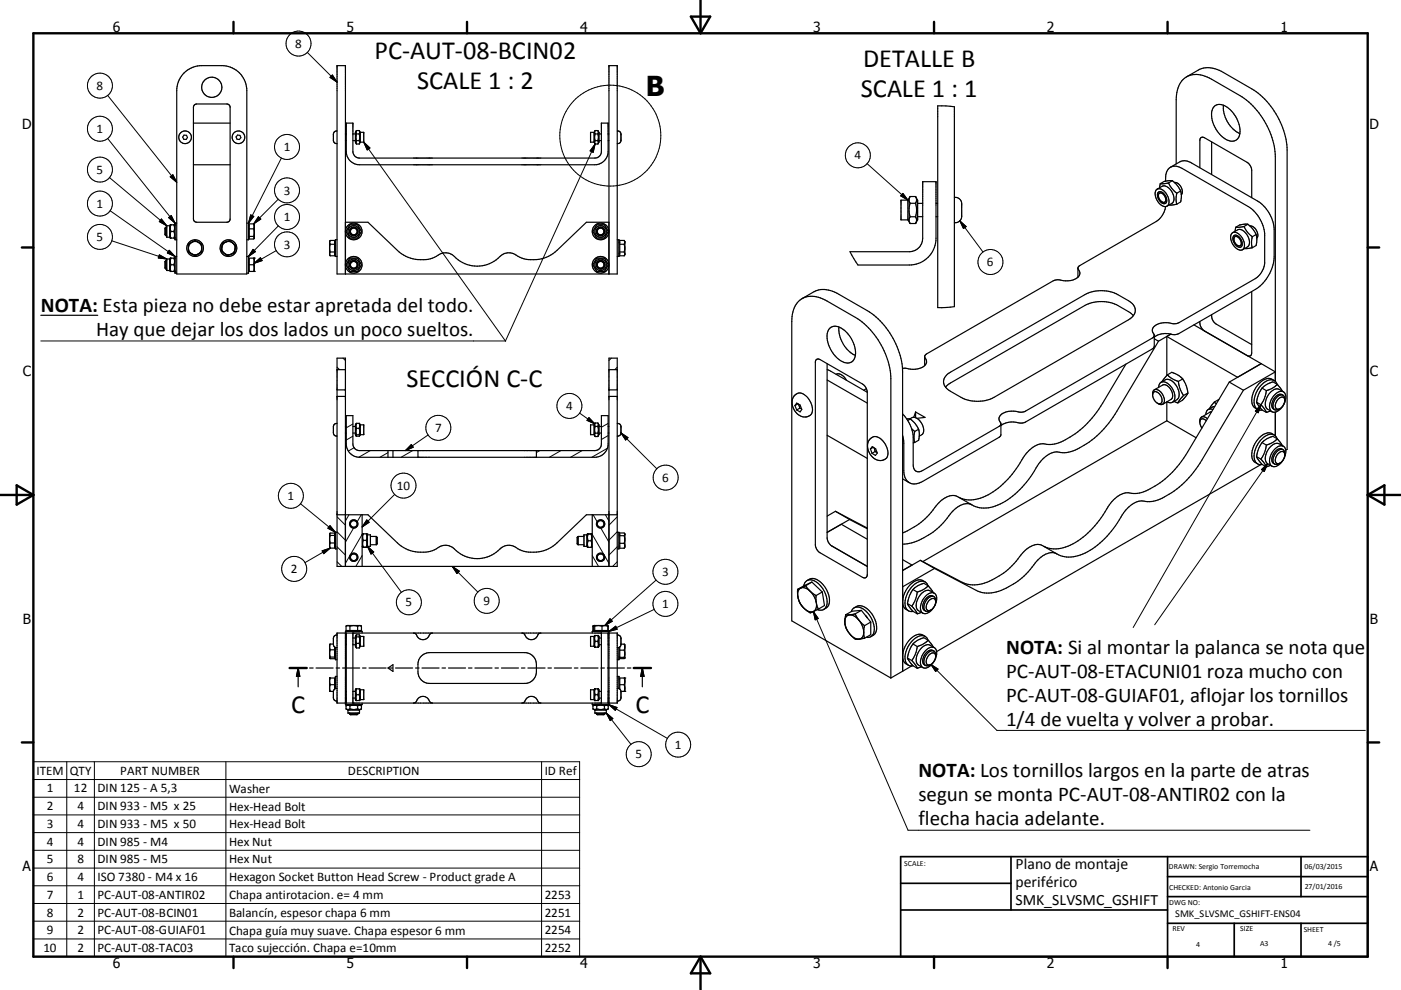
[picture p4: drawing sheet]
<svg xmlns="http://www.w3.org/2000/svg" width="420mm" height="297mm" viewBox="0 0 420 297" stroke-linecap="round" stroke-linejoin="round" font-family="sans-serif">
<g fill="none" stroke="#000" stroke-width=".36">
<path d="M55.2 21.9a7.7 7.7 0 0 1 5.3-2.2h6a7.5 7.5 0 0 1 7.5 7.5v55h-21v-55a7.6 7.6 0 0 1 2.2-5.3zM58 36.9h11M58.4 31.4l.6-.2h9l.6 .2 .4 .6v33.7l-.2 .6-.6 .4h-9.2l-.6-.2-.4-.6v-33.7zM101 39.3a.96 .96 0 0 0-1 .9v1.9a.95 .95 0 0 0 1 1M103.8 36.9h2v8.5a2.02 2.02 0 0 0 2 2h70.5a1.97 1.97 0 0 0 2-2v-8.5h2v8.5a4 4 0 0 1-4 4h-70.5a4 4 0 0 1-4-4zM106.9 39.2l-.3 .5v3l.3 .5M106.9 39.2l-.2 .3 .2 .7M106.9 39.2h.8M107.7 39.2v1M107.7 39.2l.3 .5M108 39.7h1.1v3h-1.1M108 39.7v3"/>
<path d="M178.1 39.7h-1v3h1M178.1 39.7v3M178.4 39.2h.8M178.4 39.2l-.1 .3 .1 .7M178.4 39.2l-.3 .5M179.2 39.2l.4 .5v3l-.4 .5M179.2 39.2l.2 .5-.2 .5M185.1 39.3a.97 .97 0 0 1 1.1 .9v1.9a.96 .96 0 0 1-1.1 1M281.1 31.8l5 .2v60l-3.7 .3h-1.3zM355.8 23l3.5-2a7.3 7.3 0 0 1 7.5 .7l8.5 4.9a23.4 23.4 0 0 1 10.6 18.4v89.8l-.4 .3M364.1 31.8a3.6 3.6 0 0 1 4.7 1 8.3 8.3 0 0 1 2.6 8.3 2.64 2.64 0 0 1-4.1 .6 8.5 8.5 0 0 1-3.8-9zM366.8 31.6a9 9 0 0 0 4.9 8.5"/>
<path d="M55.2 40.5l.7 .1 .3 .7-.4 .5h-.7l-.3-.7zM58 49.4h11M71.2 40.5l.7 .1 .3 .7-.4 .6-.7-.1-.3-.7zM103.6 40.2h.2M103.6 42.2h.2M105.8 40.2h.8M105.8 42.2h.8M106.9 42.2l-.2 .4 .2 .6M106.9 40.2l-.2 .7 .2 1.3M106.9 40.2h.8M106.9 43.2h.8M106.9 42.2h.8"/>
<path d="M107.7 42.2v1M107.7 40.2v2M108 42.7l-.3 .5M178.1 42.7l.3 .5M178.4 40.2h.8M178.4 43.2h.8M178.4 42.2h.8M178.4 40.2l-.1 .7 .1 1.3M178.4 42.2l-.1 .4 .1 .6M179.2 42.2l.2 .5-.2 .5M179.2 40.2l.2 1-.2 1M179.6 40.2h.7"/>
<path d="M179.6 42.2h.7M182.3 40.2h.3M182.3 42.2h.3M272.8 59v.1a1.8 1.8 0 0 0 0 1.9M272.8 59l-.6 1M272.8 59h1.7M274.5 59l.6 1v6l-.6 1.1M274.5 59l.1 .1a1.82 1.82 0 0 1-.1 1.9M286.1 59.2a1.92 1.92 0 0 1 2.2 1.9v3.8a1.93 1.93 0 0 1-2.2 1.9M346.6 57a1.93 1.93 0 0 1 2.9 .9 3.2 3.2 0 0 1 .5 3.9 2.13 2.13 0 0 1-2.7-1.1 3.3 3.3 0 0 1-.7-3.7zM346.9 56.7l1.5-.8a2.97 2.97 0 0 1 3.3 2.4 2.21 2.21 0 0 1-.3 2.7l-1.5 .9M347.2 57.8a1.39 1.39 0 0 1 2.1 .8 1.58 1.58 0 0 1-.2 2.5 2.62 2.62 0 0 1-1.9-3.3z"/>
<path d="M347.5 58.1a1.61 1.61 0 0 1 2 1.8 .71 .71 0 0 1-.4 .8 .71 .71 0 0 1-.9-.2 2 2 0 0 1-.7-2.4zM347.9 55.1l-.2 1.2M349.5 54.4a3.7 3.7 0 0 1 1.9-4.4l1.2-.1 1.8 .6 19.8 11.5a11.1 11.1 0 0 1 5 8v9.1a6.4 6.4 0 0 1-2.9 4.5l-22.8 13.2a4.2 4.2 0 0 1-3.2 0 4.1 4.1 0 0 0-4.8 2.2l.6 1.6M349.5 54.4l-1.6 .7M350.3 54.9l1 1.6 1.5 1.5M350.3 54.9l-2.4 .2M350.9 50.2l2.9-1.7a3.4 3.4 0 0 1 3.4 .4l19.8 11.4a10.9 10.9 0 0 1 5 8.6v8.2a12.6 12.6 0 0 1-5.7 9.7l-23.1 13.4a6 6 0 0 1-3.4-.1 5.3 5.3 0 0 0-3.7 1.1M351.5 54.2l-2 .2M351.5 54.2l1.2 1.1 1.3 2M351.5 54.2l-1.2 .7M352.3 54.7l-.2 .1M352.3 54.7a2.63 2.63 0 0 1 1.9 3.7"/>
<path d="M352.3 54.7l-.1 .1M352.6 49.2v-19.3a6.9 6.9 0 0 1 4.4-7.4 8.3 8.3 0 0 1 6.3 1.3l8.4 4.9a23.5 23.5 0 0 1 10.7 18.3v67.4M352.8 58l-.2 1.7 .2 1.6M354 57.3l.2 1.2-.2 1.8v.3l-1.2 .7M354 57.3l-1.2 .7M354.3 58.2l-.1 .1M359.7 50.3v-8.2a.86 .86 0 0 1 .4-.9 .86 .86 0 0 1 1 .1l12.8 7.4a3.1 3.1 0 0 1 1.4 2.4v8.2M363.3 42.6v9.8M49.7 68.2h.3M49.7 68.2v2.5M49.7 78.2v2.5M49.7 68.2l-.2 .2v2l.2 .3"/>
<path d="M49.7 78.2l-.2 .2v2l.2 .3M49.7 70.7h.3M49.7 78.2h.3M50.9 67.7h-.9v3.5h.9M50.9 71.2l.2 .2h1.2l.2-.2M50.9 67.7l.2-.3h1.2l.2 .3M50.9 77.7h-.9v3.5h.9M50.9 77.7l.2-.3h1.2l.2 .3M50.9 67.7v3.5M50.9 77.7v3.5M51.2 79.4h.9M51.2 69.4l-.1 .8 .1 1.2"/>
<path d="M51.2 67.4l-.1 .8 .1 1.2M51.2 77.4l-.1 .8 .1 1.2M51.2 79.4l-.1 .8 .1 1.2M51.2 69.4h.9M52.1 79.4l.2 .8-.2 1.2M52.1 67.4l.2 .8-.2 1.2M52.1 69.4l.2 .8-.2 1.2M52.1 77.4l.2 .8-.2 1.2M53 76.9h-.5v5h.5M53 66.9h-.5v5h.5M57.5 72.7l-1 .6v2.3l1 .6M57.5 76.2a1.18 1.18 0 0 0 2 0"/>
<path d="M57.5 72.7a2.03 2.03 0 0 0 0 3.5M57.5 72.7a1.18 1.18 0 0 1 2 0M57.5 76.2l1 .2 1-.2M57.5 72.7l1-.3 1 .3M59.5 72.7l1 .6v2.3l-.8 .4M59.5 72.7a2.02 2.02 0 0 1 .3 3.3M59.8 76l-.3 .2M67 75.8l.2 .2M67.8 72.6l1.1-.4 .9 .7M67.8 72.6a1.61 1.61 0 0 0-1.3 2.2l.5 .9M67.8 72.6a2.59 2.59 0 0 0-1.5 2.6l.7 .6M67.8 72.6l1-.1 1 .4"/>
<path d="M69.8 72.9l.4 .4a.75 .75 0 0 1 .3 1.2 2.03 2.03 0 0 1-1.2 1.8 2.03 2.03 0 0 1-2.1-.3M69.8 72.9a2.75 2.75 0 0 1 .5 3l-1.6 .6a.73 .73 0 0 1-1.3-.3l-.2-.2M74 76.9h.5v5h-.5M74 66.9h.5v5h-.5M74.5 67.8h.2M74.5 71.1h.2M74.5 77.8h.2M74.7 77.4h1.5v4h-1.5zM74.7 70.9h1.4M74.7 68.7h1.4M74.7 79.4h1.4M76.1 67.2l.1 .2v4"/>
<path d="M76.1 68.7l.1 .8M76.1 67.2l.1 .5M76.1 70.9l.1 .3M76.1 67.2h-1.4v4.5l1.5-.1M76.1 77.4l.1 .8M76.1 79.4l.1 .8M76.2 68.1l-.1 .6M76.2 70.1l-.1 .8M76.2 71.4v.2M76.2 78.7l-.1 .7M98.8 72.9l.2 .4M98.8 74.7l.2 .9"/>
<path d="M98.8 76.3l.2 .4M99 72.1h1.3v4.6h-1.3M99 75.6h1.3M99 73.3h1.3M99 72.1l-.2 .3v4l.2 .3M99 73.3l-.2 .9M99 75.6l-.2 .4M99 72.1l-.2 .5M100.3 76.1h.3M100.3 72.8h.3M101 71.9h-.4v5h.4M103.6 66.7h6.7l8.9 8.4a10.5 10.5 0 0 0 13 1 4 4 0 0 1 4.6 1.4 9.8 9.8 0 0 0 13.8-1.1 4 4 0 0 1 4.7 .5 10.5 10.5 0 0 0 11.7-1.8l8.8-8.4h6.8"/>
<path d="M104.9 67.4h2.3l.7 1.3a1.43 1.43 0 0 1-.2 2l-.5 .7h-2.3l-.9-1.4a.75 .75 0 0 1 .2-1.3zM104.9 77.4h2.3l.5 .8a1.48 1.48 0 0 1 .1 2.2l-.6 1h-2.3l-.4-.7a1.6 1.6 0 0 1 0-2.5zM178.9 67.4h2.3l.5 .8a1.52 1.52 0 0 1 .1 2.2l-.6 1h-2.3l-.6-1a1.67 1.67 0 0 1 .3-2.4zM178.9 77.4h2.3l.5 .8a1.52 1.52 0 0 1 .1 2.2l-.6 1h-2.3l-.4-.7a1.6 1.6 0 0 1 0-2.5zM179 70l.4 .5M179.3 70.4l.8 .3M179.5 70.6l.6 .1M179.9 68.2l.8 .1 .6 .9M179.9 68.2a1.22 1.22 0 0 0-1 1.6M179.9 68.2l.8 .2 .4 .3M179.9 68.2a1.24 1.24 0 0 0-1 .8 1.24 1.24 0 0 0 .3 1.3M181.2 68.9l.1 .6"/>
<path d="M181.3 69.5l-.5 .9-.7 .3M181.3 69.4l-.2 .8-1 .5M182.6 69.2a2.51 2.51 0 0 0-3.8-1.9 2.51 2.51 0 0 0 0 4.3 2.51 2.51 0 0 0 3.8-2M182.6 79.3a2.51 2.51 0 0 0-3.8-2 2.51 2.51 0 0 0 0 4.3 2.51 2.51 0 0 0 3.8-2M185.1 71.9h.5v5h-.5M185.6 76.1h.2M185.6 72.8h.2M185.8 75.6h1.3M185.8 73.3h1.3M187.1 72.1l.2 .3v4l-.2 .3M187.1 75.6l.2 .4M187.1 73.3l.2 .9"/>
<path d="M187.1 72.1l.2 .5M187.1 72.1h-1.3v4.6h1.3M187.3 74.7l-.2 .9M187.3 72.9l-.2 .4M187.3 76.3l-.2 .4M254.8 75.5h17.8a4.1 4.1 0 0 0 4-4v-17h4v17a8 8 0 0 1-8 8h-15.4zM272.2 60h-2.1v6h2.1M272.2 60v6M272.2 66l.6 1.1M272.8 66.9v.2M272.8 65l-.3 1 .2 .8M272.8 61v.3a6.8 6.8 0 0 0 0 3.7"/>
<path d="M272.8 67.1h1.7M272.8 65h1.7M272.8 61h1.7M274.5 61l.1 .3a6.9 6.9 0 0 1-.1 3.7M274.5 65l.1 .2a1.81 1.81 0 0 1-.1 1.9M275.1 61h1.5M275.1 65h1.5M280.6 61h.5M280.6 65h.5M348.4 60.6l.1 .1M349.4 62a6.4 6.4 0 0 1-2.8 4.5l-22.8 13.2a.89 .89 0 0 0-.3 1.5 1.81 1.81 0 0 1-1.3 2.6 8 8 0 0 1-5 .1l-1.4 .4-38 21.9-.6 .8M352.8 61.3l-2.3 .2"/>
<path d="M369.3 70.1a1.75 1.75 0 0 1 2.6 .6 3.3 3.3 0 0 1 .7 4.2 2.56 2.56 0 0 1-3.1-1.9 2.83 2.83 0 0 1-.2-2.9zM369.6 69.8l1.5-.8a2.76 2.76 0 0 1 3.1 2 2.38 2.38 0 0 1-.2 3.1l-1.5 .8M369.9 71.6v.1M370 70.7a2.12 2.12 0 0 1 2.4 2.2 1.01 1.01 0 0 1-.5 1.3 1.01 1.01 0 0 1-1.4-.6 2.33 2.33 0 0 1-.5-2.9zM370.1 71.1a1.71 1.71 0 0 1 1.7 .8 1.71 1.71 0 0 1 0 1.8 1.9 1.9 0 0 1-1.7-2.6zM370.5 68.2l-.2 1.2M373 68l1 1.6 1.5 1.4M373 68l-2.5 .2M374.1 67.3l-2.5 .2-1.1 .7M374.1 67.3l1.5 1.4 1 1.7M374.1 67.3l-1.1 .7M374.8 67.8a2.68 2.68 0 0 1 2.1 3.5"/>
<path d="M374.9 67.8l-.1 .1M375.5 74.3l-2.4 .3M375.5 71l-.3 1.4 .3 1.9M376.6 70.4l.2 1.5-.2 1.8-1.1 .6M376.6 70.4l-1.1 .6M376.9 71.3l-.1 .1M12.2 94.6h17.1M49.7 80.7h.3M50.9 81.2l.2 .2h1.2l.2-.2M74.5 81.1h.2M76.2 80.7l-.1 .7M103.6 82.2v-62.5h-2.6v62.5h84.1v-62.5h-2.5v62.5"/>
<path d="M239.4 90.4a6.8 6.8 0 0 1 8.6-.1l8.5 4.9a23.4 23.4 0 0 1 10.6 18.4v89.8l-29.7-17.1v-89.8a8.4 8.4 0 0 1 2-6.1zM240.5 89.6l3.5-2.1a7.4 7.4 0 0 1 7.5 .8l8.5 4.9a23.5 23.5 0 0 1 10.6 18.4v89.8M248.6 98.6a3.1 3.1 0 0 1 4.5 .4 8.4 8.4 0 0 1 3 8.7 2.64 2.64 0 0 1-4.1 .5 9 9 0 0 1-3.9-8.5zM251.5 98.1a9.1 9.1 0 0 0 5 8.5M323.2 80.5v2.7M339.8 94.7a2.91 2.91 0 0 0-1.5-4.5l-3.2-1.8a10.8 10.8 0 0 0-9.8 0l-40.4 23.3a2.92 2.92 0 0 0-1.4 4.5M339.8 94.7l-1.5 1.2-40.3 23.3a10.8 10.8 0 0 1-9.9 0l-3.6-2.1-1-.9M339.8 94.7l-1-.9-3.7-2.2a11 11 0 0 0-9.8 0l-40.4 23.3-1.4 1.3M357.9 97.5l20.2 11.6M359.7 96.5a3.2 3.2 0 0 0 1.4 2.8M363.3 94.4a3.1 3.1 0 0 0 1.4 2.9l10.6 6.1M375.3 87.5v18.3a.85 .85 0 0 1-.4 1 .85 .85 0 0 1-1-.1"/>
<path d="M101 110.9h2.6M101 117h2.6M101 118.9h2.6M182.6 110.9h2.5M182.6 117h2.5M182.6 118.9h2.5M238.1 118.7l.2-.1a2.2 2.2 0 0 1 3.5 .4 4.9 4.9 0 0 1 1.4 5.3 3.3 3.3 0 0 1-5.4-1.8 3.5 3.5 0 0 1 .3-3.8zM244.6 108l.6-.3 .7 .2 12.7 7.3a3.2 3.2 0 0 1 1.4 2.5v54.7a.88 .88 0 0 1-.4 .9 .88 .88 0 0 1-1-.1l-12.7-7.4a3.1 3.1 0 0 1-1.5-2.4v-54.7zM248 109.1v52.3a3 3 0 0 0 1.4 2.4l10.6 6.1M248 110.9l12 6.8M248 114l12 6.9M250.7 112.3a2.7 2.7 0 0 1 3.1 1.8"/>
<path d="M250.7 112.3h.1M259.8 116.6l-.8 .5M277.2 107v.2a1.84 1.84 0 0 1 .5 1.8 1.84 1.84 0 0 1-1.4 1.3 7.8 7.8 0 0 1-5.1 .2h-.6M277.2 107v2.7M337.5 109.3l-6.9 11.7a26.4 26.4 0 0 1-14.4 12.2l-1.8 .2a6 6 0 0 0-6.5 2.4l-.8 1a26.6 26.6 0 0 1-13.1 12.6 8.1 8.1 0 0 1-6.6-.2M345.6 118.5a.97 .97 0 0 1 .7-1.1 .97 .97 0 0 1 1.1 .6 2.21 2.21 0 0 1 .6 3.1 2.62 2.62 0 0 1-2.2-3.8 1.39 1.39 0 0 1 2.2 .3 2.84 2.84 0 0 1 .7 3.6l-.8 .2-.9-.4M346.1 101.6l1.2 .8M346.1 100.6l-.6 .8-38.2 22a6.1 6.1 0 0 1-3.5-.1 3.9 3.9 0 0 0-4.3 2.2l.1 .6a1.05 1.05 0 0 1-.1 1.8l-22.9 13.3a1.74 1.74 0 0 1-2 .1 1.74 1.74 0 0 1-.8-1.8v-8.7a11.2 11.2 0 0 0-3.2-6.6M346.1 100.6v3.3l-.4 .7-38.2 22a3.8 3.8 0 0 1-3.2 .1 5.6 5.6 0 0 0-4.2 1M346.1 116.9l2.5-1.4a2.54 2.54 0 0 1 2.8 2.3 1.75 1.75 0 0 1-.3 2l-2.5 1.5M347.3 102.4l-12.5 21a26 26 0 0 1-14.3 12.2l-1.3 .2a7.4 7.4 0 0 0-3.8 .1 10.3 10.3 0 0 0-5.3 5.4 23.3 23.3 0 0 1-13.1 10.9 8.2 8.2 0 0 1-6.3-1 6.8 6.8 0 0 0-6.2 3.5 20.4 20.4 0 0 1-13.2 8.5l-.7 .1M348.1 114.7l1.3-.7a3.1 3.1 0 0 1 3.4 2 3.1 3.1 0 0 1 0 3.9l-1.3 .8"/>
<path d="M348.1 114.7l-.5 .6-.2 .9M348.1 114.7a3 3 0 0 1 3.4 2 3.1 3.1 0 0 1 .1 4l-.8 .1-.9-.3M349.8 100.9l1.2-.7-3.7 2.2M349.8 100.9v11.8M349.8 100.9l21.2 12.3 7.1-4.1M350 112.5l-1.6 2M350 112.5l1.4 1.1 1.9 .8M350 112.5l1.3-.8a6.8 6.8 0 0 1 3.3 2M353.3 114.4l.5 2.3 1 1.9M354.6 113.7l.1 .3a8.1 8.1 0 0 1 1.4 3.9M354.6 113.7l-1.3 .7M354.8 118.6l-1.7 2.3"/>
<path d="M356.1 117.9l-1.7 2.2-1.3 .8M356.1 117.9l-1.3 .7M365.4 119.9l-1.3 .7M368.5 114.6l-12.5 21a26.2 26.2 0 0 1-14.3 12.3l-1.8 .2a6.2 6.2 0 0 0-6.9 2.9 33.4 33.4 0 0 1-9.8 11.3 10.2 10.2 0 0 1-10.3 1.6M368.5 114.6l4.3 2.5M372.8 117.1l-12.5 21a26.2 26.2 0 0 1-14.4 12.2l-1.2 .2a7.4 7.4 0 0 0-4.3 .3 11.2 11.2 0 0 0-4.8 5.1 23.8 23.8 0 0 1-12.4 10.8 7.7 7.7 0 0 1-6.4-.5M378.1 109.1l4.3 2.5-9.6 5.5M378.1 109.1l-9.6 5.5M378.4 116.4l-1.1 2-.6 2.3M378.4 116.4l1.3 .8M379.7 117.2l-.6 2.3-1.1 1.9M382 114.2a3.3 3.3 0 0 0-4.6 .9 6.3 6.3 0 0 0-1.7 6.6l1.3 1.1"/>
<path d="M382.3 114.4a3.1 3.1 0 0 0-4.2 1.1 6.5 6.5 0 0 0-1.7 6.7l1 .8h1M382.3 114.4l.6 .9M382.9 115.3l1.5 2.1M382.9 115.3l-1.3 1.1-1.9 .8M382.9 115.3l-1.3-.7-1.9 .8-1.3 1M384.7 118.6a2.2 2.2 0 0 0-3.1 1.7 1.75 1.75 0 0 0 .6 2.6M384.8 117.6a3.5 3.5 0 0 0-3.9 2.7 2.54 2.54 0 0 0 .4 3.2M384.8 117.6a2.99 2.99 0 0 1 0 3.9 3.1 3.1 0 0 1-3.5 2M384.8 117.6l-1.3-.8a3.2 3.2 0 0 0-3.7 2.4 2.88 2.88 0 0 0 .2 3.6l1.3 .7M101 127a.95 .95 0 0 0-1 1v1.9a.95 .95 0 0 0 1 .9M103.6 127.9h.2M103.6 129.9h.2"/>
<path d="M103.8 124.7h2v8.5a2.03 2.03 0 0 0 2 2h70.5a1.98 1.98 0 0 0 2-2v-8.5h2v8.5a4 4 0 0 1-4 4h-70.5a4 4 0 0 1-4-4zM105.8 127.9h.8M105.8 129.9h.8M106.7 130.6v.1M106.7 130.7h.1M106.8 130.5l-.1 .1M106.9 127l-.3 .5v2.9l.1 .3M106.9 127l-.2 .6 .2 .9M106.9 128.5l-.2 .7 .2 1.2M106.9 130.4h.8M106.9 130.4l-.1 .1M106.9 127h.8"/>
<path d="M106.9 128.5h.8M107.7 128.5v1.9M107.7 127v1.5M107.7 130.4l.1 .3M107.7 127l.3 .5M107.8 130.7l-.1 .2-.9-.2M108 127.5h1.1v2.9h-1.1M108 127.5v2.9M108 130.4l-.2 .3M116.3 135.2v2M117.8 135.2v2M125.3 135.2v2"/>
<path d="M160.8 135.2v2M178.1 127.5h-1v2.9h1M178.1 127.5v2.9M178.1 130.4l.3 .6M178.4 126.9h.8M178.4 131h.8M178.4 126.9l-.1 .4 .1 .6M178.4 127.9l-.1 .8 .1 1.3M178.4 130l-.1 .3 .1 .7M178.4 126.9l-.3 .6M178.4 130h.8M178.4 127.9h.8"/>
<path d="M179.2 126.9l.4 .6v2.9l-.4 .6M179.2 130l.2 .5-.2 .5M179.2 126.9l.2 .5-.2 .5M179.2 127.9l.2 1-.2 1.1M179.6 127.9h.7M179.6 129.9h.7M182.3 127.9h.3M182.3 129.9h.3M185.1 127a.96 .96 0 0 1 1.1 1v1.9a.96 .96 0 0 1-1.1 .9M238.3 121.7l.6-.8 1 .6 .5 1.3-.5 .8-1-.6M238.3 121.7l.6 1.3M239.2 121.2l-.9 .5"/>
<path d="M239.3 121.2l.5 1.3M239.8 122.5l-.9 .5M239.8 122.5l.5 .2M248 130.6l12 6.9M260.9 131.6a2.27 2.27 0 0 1 3.6 .4 4.8 4.8 0 0 1 1.4 5.3 3.3 3.3 0 0 1-5.3-1.5 3.5 3.5 0 0 1 .3-4.2zM261 134.7l.5-.7 1 .7 .5 1.2-.5 .7-1.1-.6M261 134.7l.4 1.3M261.8 134.2l-.8 .5M262 134.3l.4 1.2M262.4 135.5l.5 .2M262.4 135.5l-1 .5M270.6 130.7l.4 2.3v8.2a4 4 0 0 0 1.6 3.6"/>
<path d="M271.9 125.7h1M272.8 125.7a2.38 2.38 0 0 1 3.5 1.3 2.38 2.38 0 0 1-.7 3.9M272.9 125.7l1.5 1.4 1 1.7M272.9 125.7l-.7 .4M273.3 128.6l.9 .8M274.2 132.7l-.4 .1M274.2 129.4l-.2 1.8 .2 1.5M274.5 123.6l2.8 1.6-2.4 .3M274.5 123.6l-.6 1.6M274.5 123.6v1.7M275.4 128.8l.2 1.1-.2 2.2-1.2 .6M275.4 128.8l-1.2 .6"/>
<path d="M300.1 127.1v3.3l-.6 .8-22.9 13.2a4.1 4.1 0 0 1-4 .4M349.8 126.2l-73.1 42.3M349.8 120.6v5.6M349.8 126.2l8.8 5.1M352 120.4l1.1 .5M360.2 125.1l-.1 .2a2.82 2.82 0 0 0 .3 3.1M360.2 125.1l.7-.1 1.1 .6M361.6 126.2a.98 .98 0 0 0-1.1-.6 .98 .98 0 0 0-.8 1M362.3 122.8l-.6 .6-.2 1M362.3 122.8l1.3 .1M363.2 123.6l-3 1.5M364.1 120.6l.6 .6"/>
<path d="M364.1 120.6l-1.5 2.1M364.2 122l-2 .9M376.7 120.7l1.7 2.3 1.3 .7M376.7 120.7l1.3 .7M376.7 137l1.7 2.3 1.3 .8M376.7 137l1.3 .8M378 139.4l-97.2 56.1M378 121.4l1.7 2.3M378 137.8l1.7 2.3M378.4 132.8l-1.1 1.9-.6 2.3M378.4 132.8l1.3 .7M379.7 133.5l-.6 2.3-1.1 2"/>
<path d="M380.9 123.3l-1.2 .4M380.9 139.6l-1.2 .5M382 130.5a3.3 3.3 0 0 0-4.6 1 6.3 6.3 0 0 0-1.7 6.6l1.3 1M382.3 130.7a3.1 3.1 0 0 0-4.2 1.2 6.3 6.3 0 0 0-1.7 6.6l1 .8 1 .1M382.3 130.7l.6 .9M382.4 123.7v7M382.9 131.7l1.5 2M382.9 131.7l-1.3 1-1.9 .8M382.9 131.7l-1.3-.8-1.9 .8-1.3 1.1M383.4 122.7a2.81 2.81 0 0 0 1.3-4.1 2.56 2.56 0 0 0-2.9 2.3 1.64 1.64 0 0 0 .4 2M383.4 122.8l-1.2 .1M383.8 122.6l-.4 .2"/>
<path d="M383.8 138.9l-.9 .4h-.7M384.7 134.9a2.07 2.07 0 0 0-3 1.4 1.99 1.99 0 0 0 .5 3M384.8 133.9a2.97 2.97 0 0 0-3.5 2 2.99 2.99 0 0 0 0 4M384.8 133.9a2.99 2.99 0 0 1 0 4 3.1 3.1 0 0 1-3.5 2M384.8 133.9l-1.3-.7a3 3 0 0 0-3.5 1.9 3.1 3.1 0 0 0 0 4l1.3 .8M385.2 136.3a.91 .91 0 0 0-.7-.9 .91 .91 0 0 0-1 .4 2.27 2.27 0 0 0-.7 3.2 2.6 2.6 0 0 0 1.9-4.1 2.77 2.77 0 0 0-3 2.6v1.2l.5 .6M385.2 120a.98 .98 0 0 0-.8-.9 .98 .98 0 0 0-1.1 .6 2.11 2.11 0 0 0-.5 3h.6M99 159.9h1.3v4.5h-1.3l-.2-.2v-4zM101 159.7h-.4v5h.4M101 154.4h9.3l8.9 8.5a10.5 10.5 0 0 0 13 1 3.9 3.9 0 0 1 4.6 1.3 9.7 9.7 0 0 0 13.8-1 3.9 3.9 0 0 1 4.7 .5 10.5 10.5 0 0 0 11.7-1.8l8.8-8.5h9.3M108.6 154.4v15.5M177.6 154.4v15.5"/>
<path d="M185.1 159.7h.5v5h-.5M250.5 153.4l9.5 5M250.5 153.4l4.2 2.5M250.5 153.4l-2.5 1.4M252.2 157.3l7.8 4.5M254.7 155.9l5.3 2.7M254.7 155.9l-6.7 3.8M270.6 143.7l2 1.1M291.3 151.4l-4.2-2.4a5.2 5.2 0 0 0-6 2.3 22.7 22.7 0 0 1-10.5 8.6M98.8 160.4l.2 .2M98.8 162l.2 .9M98.8 163.9l.2 .5"/>
<path d="M99 160.6l-.2 .9M99 162.9l-.2 .6M99 160.6h1.3M99 162.9h1.3M100.3 163.9h.3M100.3 160.5h.3M103.6 169.9v-62.5h-2.6v62.5h84.1v-62.5h-2.5v62.5M108.6 163.9l.1 .3M108.7 164.2h.1M108.7 164.2h1.3M108.7 160.2h1.3l.2 .3M108.7 160.2l-.1 .3"/>
<path d="M108.8 160.2h.1M108.9 162.1l-.1 2.1M108.9 160.2l-.2 .7 .2 1.2M108.9 162.1h.9M109.8 162.1l.2 .8-.1 1.3M109.8 160.2l.2 .7-.2 1.2M109.9 160.2h.1M110.2 160.5h.9v3.4h-.9M110.2 160.5v3.4M110.2 163.9l-.2 .3M111.1 163.4h1.7M111.1 160.9h1.7"/>
<path d="M112.8 160.9v2.5M112.8 160.9l.3 .3v2l-.3 .2M173.3 160.9v2.5M173.3 160.9l-.2 .3v2l.2 .2M173.3 163.4h1.8M173.3 160.9h1.8M176 160.5h-.9v3.4h.9M176 160.5v3.4M176 163.9l.1 .3M176.1 160.2h1.3M176.1 160.2h.1M176.1 160.2l-.1 .3"/>
<path d="M176.2 164.2h.1M176.2 160.2h.1M176.3 162.2l-.2 1 .2 1M176.3 160.2l-.2 1 .2 1M176.3 162.2h.9M176.3 160.2h.9M177.2 160.2l.2 1-.2 1M177.2 162.2l.2 1-.2 1M177.3 160.2h-.1M177.3 160.2h.1M177.4 164.2h-.1M177.4 160.2h.1"/>
<path d="M177.4 160.2l.2 .3M177.6 163.9l-.2 .3h-1.3M185.6 163.9h.2M185.6 160.5h.2M185.8 163h1.3M185.8 160.7h1.3M187.1 160.7l.2 .9M187.1 163l.2 .6M187.2 160l.1 .2M187.3 160.2l-.1 4.1M187.3 160.2l-.2-.3h-1.3v4.6l1.4-.2M187.3 160.4l-.2 .3"/>
<path d="M187.3 162.1l-.2 .9M187.3 163.9l-.1 .4M239.1 176.8l.1 2.2M239.2 179l.1 .5a5.2 5.2 0 0 0 1.8 3M239.2 179a6.6 6.6 0 0 0 1.9 3.5M240.1 176.4a2.63 2.63 0 0 1 2.7 1M240.1 176.4a2.24 2.24 0 0 0-.9 2.6M240.1 176.4l-1 .4M241 175.8a2.11 2.11 0 0 1 1.4-1.8 2.11 2.11 0 0 1 2.1 .5 7 7 0 0 1 3.2 7.5 1.86 1.86 0 0 1-2.6 .9M241 175.8l-1.9 1M241.5 175.7l-1.4 .7M241.5 175.7l1.3 1.7"/>
<path d="M242 174.2a3.2 3.2 0 0 1 4.6 1 6 6 0 0 1 1.5 6.8l-1.2 .8M242.8 177.4l1.8 1.3M242.8 177.4a6.7 6.7 0 0 1 2 3.5M243.4 174.6l-1.9 1.1M243.4 174.6l-2.4 1.2M243.4 174.6l3.1 3M244.6 178.7l.2 2.2M246.5 177.6l-1.9 1.1M246.5 177.6l.7 4.1-1.9 1.1M270.6 167.9l2.8 1.6M273.7 176.9l-1.1 1.9-.5 2.3M273.7 176.9l1.3 .7"/>
<path d="M275 177.6l-.6 2.3-1 1.9M275.9 168.1l4.3 2.4M275.9 168.1l-5.3 3.1M277.4 174.6a3.2 3.2 0 0 0-4.7 1 6.5 6.5 0 0 0-1.7 6.5l1.4 1.1M278.2 175.7a2.14 2.14 0 0 0-3.6-.7 7.2 7.2 0 0 0-3 7.3 1.84 1.84 0 0 0 2.2 1.1M278.3 175.8l1.5 2M278.3 175.8l-1.4 1-1.9 .8M278.3 175.8l-1.3-.8-1.9 .8-1.4 1.1M280 179a2.07 2.07 0 0 0-2.9 1.4 2 2 0 0 0 .4 2.9M280.1 178a3 3 0 0 0-3.4 2 3 3 0 0 0 0 4M280.1 178a3.4 3.4 0 0 1-.5 4.7 2.6 2.6 0 0 1-2.9 1.3M280.1 178l-1.3-.8a3 3 0 0 0-3.4 2 3 3 0 0 0 0 4l1.3 .8"/>
<path d="M280.2 170.5l-9.6 5.6M316.8 166.1l-4.2-2.4a5.3 5.3 0 0 0-6.1 2.3 21.2 21.2 0 0 1-13.6 9.4h-2l-1.9-.5-13.1-6.8M316.8 166.2a4.8 4.8 0 0 0-5.6 1.8l-.4 .4a21.4 21.4 0 0 1-13.6 9.5h-2.1l-1.9-.5-13-6.9M98.8 196.3l.2 .8M98.8 194.3l.2 .7M99 193.2l-.2 .2v4l.2 .2h1.3v-3.5M99 193.2h1M99 197.1l-.2 .2M99 195l-.2 .8M99 193.2l-.2 .7M99 195h1.3M100.3 194.1l.7 .2"/>
<path d="M100.6 194.3v3.6h.4M100.6 197.1h-1.6M101 189.9h84.1v21h-84.1zM101 190.5l-.5 .1-.5 .7v2.3l.3 .5M103.6 191.4h.2M103.6 193.4h.2M103.7 187.8v1.4h4.7v-1.4M103.8 189.9v21M104 187.7h4.1M104 187.7l.9 .1M104 187.7l-.3 .1M104.4 189.2v.2"/>
<path d="M104.9 187.8l1.2-.1 1.1 .1M104.9 187.8v1.4M105.8 189.9v21M105.8 191.4h.8M105.8 193.4h.8M106.8 190.6l-.2 .3v3l.3 .5M106.8 190.6l.1 .5M106.8 190.6l.1-.1 .9 .1M106.9 191.1l-.2 .7 .2 1.2M106.9 193l-.2 .6 .2 .8M106.9 191.1h.8M106.9 193h.8"/>
<path d="M106.9 194.4h.8M107.2 187.8v1.4M107.7 191.1v1.9M107.7 193v1.4M107.7 189.2v.2M107.8 190.6l-.1 .5M107.8 190.6l.2 .3M108 190.9h1.1v3h-1.1M108 190.9v3M108 193.9l-.3 .5M108.1 187.7l-.9 .1M108.1 187.7l.3 .1"/>
<path d="M108.6 189.9v-.5h-5v22h5v-.5M124 189.9l.7 .3a2.21 2.21 0 0 0 2.1 1.7 2.21 2.21 0 0 0 2.2-1.7l.6-.3M126.3 196.8l1.2-.7 1.3-.3h28.5a3.6 3.6 0 0 1 3.5 3.5v2.3a3.5 3.5 0 0 1-3.5 3.4h-28.5a3.5 3.5 0 0 1-3.5-3.4v-2.8l.3-.8zM156.5 189.9a2.21 2.21 0 0 1 1.5 1.5 2.15 2.15 0 0 0 3.5-1.2l.6-.3M177.6 189.9v-.5h5v22h-5v-.5M177.8 187.8v1.4h4.6v-1.4M177.9 187.8h-.1M178 187.7h.1M178 187.7l-.2 .1M178.1 187.7h4M178.1 187.7l-.2 .1v1.4M178.1 187.7h.1"/>
<path d="M178.1 187.7h-.1M178.1 190.9h-1v3h1M178.1 190.9v3M178.1 190.9l.2-.2h1.1l.2 .2v3l-.2 .3h-1.1l-.2-.3M178.2 187.7l.1 .1M178.3 187.8l1.1-.1 1.1 .1M178.3 187.8v1.4M178.4 189.2v.2M178.4 190.7l-.1 .6 .1 1.1M178.4 192.4l-.1 .7 .1 1.1M178.4 192.4h.8M179.2 190.7l.2 .8-.2 .9"/>
<path d="M179.2 192.4l.2 .9-.2 .9M179.6 191.4h.7M179.6 193.4h.7M180.3 189.9v21M180.5 187.8l.8-.1 .9 .1M180.5 187.8v1.4M181.7 189.2v.2M182.1 187.7h.1M182.1 187.7l.3 .1M182.2 187.7v.1M182.2 187.7l.2 .1M182.2 187.8v1.4"/>
<path d="M182.3 189.9v21M182.3 191.4h.3M182.3 193.4h.3M185.1 190.5l.7 .2 .4 .6v2.3l-.4 .5M185.6 194.3v3.6h-.5M185.6 197.1h.2M185.8 194.1v3.5l1.5-.2M185.8 197.2h1.3M185.8 195.1h1.3M185.8 194.1l-.7 .2M186.2 193.3h.9M187.1 193.3l.2 .1v4"/>
<path d="M187.1 197.2l.2 .1M187.1 195.1l.2 .8M187.1 193.3l.2 .6M187.3 196.4l-.2 .8M187.3 194.4l-.2 .7M187.3 197.4h.1M241.1 182.5l1.8 1.4 1-.4M241.1 182.5a2.73 2.73 0 0 0 2.8 1M244.8 180.9l.5 1.9M244.8 180.9a2.4 2.4 0 0 1-.9 2.6M245.1 182.9l-1.2 .6M245.3 182.8l-.2 .1"/>
<path d="M253.3 186.5v.4a4.7 4.7 0 0 0 1.4 3.2M253.3 186.5v.9M253.5 187.7l.7 1.7M253.5 184.4l1.2 .1M253.5 184.4l-.2 2.1M254.4 189.7l.3 .4M254.7 184.5a3.5 3.5 0 0 1 2.8 1.6M254.7 190.1a2.83 2.83 0 0 0 2.5 1.7h.3M254.7 190.1a3.8 3.8 0 0 0 2.8 1.7M254.7 184.5a1.69 1.69 0 0 0-1.4 2M255.2 183.5a2.14 2.14 0 0 1 3.6-.8 7.2 7.2 0 0 1 3.1 7.4 1.85 1.85 0 0 1-2.2 1.1M256.1 182.4a3.3 3.3 0 0 1 4.6 .9 6.1 6.1 0 0 1 1.6 6.9l-1.2 .8"/>
<path d="M256.4 184.2l-1.7 .3M256.4 184.2l1.1 1.9M257.5 186.1l1.7 1.6M257.5 186.1a4.6 4.6 0 0 1 1 5.2l-1 .5M258.2 183.1l-2.8 .3-1.9 1M258.2 183.1l-1.8 1.1M258.2 183.1l2.9 3.5M259.2 187.7l-.1 .3a6.5 6.5 0 0 0 .1 3.5M259.2 191.5l-1.7 .3M259.5 184.6l.5 .8M261.1 186.6l-1.9 1.1M261.1 186.6v3.8l-1.9 1.1"/>
<path d="M272.1 181.1l1.4 2.1 1.5 1M272.1 181.1l1.3 .7M272.1 197.4l1.6 2.3M272.1 197.4l1.3 .8M273.3 199.8l-2.7 1.6M273.4 181.8l1.6 2.4M273.4 198.2l1.6 2.3M273.7 193.2l-1.1 2-.5 2.2M273.7 199.7l1.3 .8M273.7 193.2l1.3 .8M275 194l-.6 2.2-1 2M276.2 183.7l-1.2 .5"/>
<path d="M277.4 190.9a3.2 3.2 0 0 0-4.7 1 6 6 0 0 0-1.5 6.9l1.2 .8M278.2 192a2.15 2.15 0 0 0-3.6-.7 7.2 7.2 0 0 0-3 7.3 1.79 1.79 0 0 0 2.2 1.2M278.3 192.1l1.5 2M278.3 192.1l-1.8 1.3-1.5 .6M278.3 192.1l-1.3-.8-1.9 .8-1.4 1.1M280 195.3a2.07 2.07 0 0 0-2.9 1.4 2 2 0 0 0 .4 3M280 195.4a2.5 2.5 0 0 0-2.9 2.2 1.26 1.26 0 0 0 0 1.7 1.26 1.26 0 0 0 1.6 .2l.4-.2M280 195.4a2.61 2.61 0 0 1-1.8 4.1 2.32 2.32 0 0 1 1.1-3.5 .82 .82 0 0 1 .8 0 .82 .82 0 0 1 .4 .8M280.1 194.3a3.4 3.4 0 0 1-.5 4.7 2.58 2.58 0 0 1-2.9 1.3M280.1 194.3a3 3 0 0 0-3.4 2 3 3 0 0 0 0 4M280.1 194.3l-1.3-.7a3 3 0 0 0-3.4 2 3 3 0 0 0 0 3.9l1.3 .8M280.5 180.4a.93 .93 0 0 0-.7-.9 .93 .93 0 0 0-1 .4 2.23 2.23 0 0 0-.6 3.2 2.6 2.6 0 0 0 1.8-4.1 2.77 2.77 0 0 0-3 2.6 1.24 1.24 0 0 0 .4 1.7 1.24 1.24 0 0 0 1.7-.3"/>
<path d="M86.8 200.4h5.2M89.4 200.4l.5 2.5h-1zM89.4 200.4v5.7M92.8 200.4h1.1M94.7 200.4h5.2M98.8 206.7l.2 .7M98.8 204.7l.2 .7M99 205.4h1.3M99 205.4l-.2 .8M99 203.4l-.2 .8M100.3 206.7v-3.3h-1.5v4h1.2M100.3 206.7l-.3 .6v2.1a.96 .96 0 0 0 1 .9"/>
<path d="M100.3 203.7h.3M100.8 200.4h1M101 202.9h-.4v3.7M101 206.5l-.7 .2M102.7 200.4h5.1M103.6 207.4h.2M103.6 209.4h.2M103.7 211.8v.9M103.7 212.7l.5 .2 .7-.2M103.7 211.8l.5-.2 .7 .2M103.7 212.7l.6 .3M104.3 213v.9h3.5v-.9"/>
<path d="M104.3 213h3.5M104.3 211.4l-.6 .4M104.8 213.9v.3M104.8 214.2h2.5M104.8 214.2l.3 .2h2l.2-.2M104.9 211.8v.9M104.9 212.7l.9 .2 1.4-.2M104.9 211.8l.9-.2 1.4 .2M105.8 207.4h.8M105.8 209.4h.8M106.9 206.7l-.2 .6 .2 1.1M106.9 208.4l-.2 .7 .2 1.1"/>
<path d="M106.9 208.4h.8M107.2 211.8v.9M107.2 212.7l.5 .2 .7-.2M107.2 211.8l.5-.2 .7 .2M107.3 213.9v.3M107.7 206.7v1.7M107.7 208.4v1.8M107.8 211.4l.6 .4M108 206.9h1.1v3h-1.1M108 206.9v3M108 206.9l-.1-.2h-1.2l-.1 .2v3l.1 .3h1.2l.1-.3M108.4 211.8v.9"/>
<path d="M108.4 212.7l-.6 .3M108.7 200.4h1.1M110.6 200.4h5.2M116.3 200.4l1.5-1v2zM116.6 200.4h1.1M118.6 200.4h5.1M124 210.9l.7-.2a2.21 2.21 0 0 1 2.1-1.8 2.21 2.21 0 0 1 2.2 1.8l.6 .2M124.6 200.4h1M126.5 200.4h5.1M132.5 200.4h1.1M134.5 200.4h5.1M140.4 200.4h1.1"/>
<path d="M142.4 200.4h5.1M148.4 200.4h1M150.3 200.4h5.2M156.3 200.4h1.1M156.5 210.9a2.21 2.21 0 0 0 1.5-1.5 2.14 2.14 0 0 1 3.5 1.3l.6 .2M158.3 200.4h5.1M164.3 200.4h1M166.2 200.4h5.1M172.2 200.4h1.1M174.1 200.4h5.2M177.8 211.8v.9M177.8 212.7l.4 .2 .7-.2"/>
<path d="M177.8 211.8l.4-.2 .7 .2M177.8 212.7l.6 .3M178.1 206.9h-1v3h1M178.1 206.9v3M178.1 206.9l.2-.2h1.1l.2 .2v3l-.2 .3h-1.1l-.2-.3M178.4 213v.9h3.4v-.9M178.4 213h3.4M178.4 211.4l-.6 .4M178.4 206.7l-.1 .6 .1 1.1M178.4 208.4l-.1 .7 .1 1.1M178.4 208.4h.8M178.8 213.9v.3"/>
<path d="M178.8 214.2h2.5M178.8 214.2l.3 .2h2l.2-.2M178.9 212.7l.9 .2 1.4-.2M178.9 211.8l.9-.2 1.4 .2M178.9 211.8v.9M179.2 206.7l.2 .8-.2 .9M179.2 208.4l.2 .9-.2 .9M179.6 207.4h.7M179.6 209.4h.7M180.2 200.4h1M181.2 212.7l.5 .2 .7-.2M181.2 211.8l.5-.2 .7 .2"/>
<path d="M181.2 211.8v.9M181.3 213.9v.3M181.8 211.4l.6 .4M182.1 200.4h5.1M182.3 207.4h.3M182.3 209.4h.3M182.4 211.8v.9M182.4 212.7l-.6 .3M185.1 202.9h.5v3.7M185.1 206.5l.7 .2M185.6 203.7h.2M185.8 206.7v-3.3h1.5v4h-1.1"/>
<path d="M185.8 206.7l.4 .6v2.1a.97 .97 0 0 1-1.1 .9M185.8 205.4h1.3M187.1 205.4l.2 .8M187.1 203.4l.2 .8M187.3 206.7l-.2 .7M187.3 204.7l-.2 .7M188.1 200.4h1M190 200.4h5.2M192.6 200.4l.5 2.5h-1zM192.6 200.4v5.7M270.6 201.4l-3.5 2M276.2 200l-1.2 .5"/>
<circle cx="63.5" cy="26.2" r="3"/>
<circle cx="55.5" cy="41.2" r="1.9"/>
<circle cx="71.5" cy="41.2" r="1.89"/>
<circle cx="58.5" cy="74.4" r="2.5"/>
<circle cx="68.5" cy="74.4" r="2.5"/>
<circle cx="106" cy="79.4" r="1.26"/>
<circle cx="106" cy="79.4" r="2.5"/>
<circle cx="106.1" cy="69.4" r="1.72"/>
<circle cx="106.1" cy="79.4" r="1.72"/>
<circle cx="106.1" cy="69.4" r="1.25"/>
<circle cx="106.1" cy="79.4" r="1.01"/>
<circle cx="106.1" cy="69.4" r="1.01"/>
<circle cx="106.1" cy="69.4" r="2.5"/>
<circle cx="180.1" cy="69.4" r="1"/>
<circle cx="180.1" cy="79.4" r="1.01"/>
<circle cx="180.1" cy="79.4" r="1.26"/>
<circle cx="180.1" cy="79.4" r="1.72"/>
<circle cx="180.1" cy="69.4" r="1.72"/>
<circle cx="106.1" cy="157.2" r="1.25"/>
<circle cx="106.1" cy="157.2" r="1"/>
<circle cx="180.1" cy="157.2" r="1"/>
<circle cx="180.1" cy="157.2" r="1.25"/>
<circle cx="106.1" cy="167.2" r="1.25"/>
<circle cx="106.1" cy="167.2" r="1"/>
<circle cx="180.1" cy="167.2" r="1"/>
<circle cx="180.1" cy="167.2" r="1.25"/>
</g>
<g fill="#000">
<circle cx="51.1" cy="71.4" r=".18"/>
<circle cx="51.1" cy="77.4" r=".18"/>
<circle cx="51.1" cy="67.4" r=".18"/>
<circle cx="52.3" cy="67.4" r=".18"/>
<circle cx="52.3" cy="77.4" r=".18"/>
<circle cx="52.3" cy="71.4" r=".18"/>
<circle cx="76.2" cy="77.4" r=".18"/>
<circle cx="51.1" cy="81.4" r=".18"/>
<circle cx="52.3" cy="81.4" r=".18"/>
<circle cx="76.2" cy="81.4" r=".18"/>
<circle cx="108.7" cy="164.2" r=".18"/>
<circle cx="108.7" cy="160.2" r=".18"/>
<circle cx="110" cy="164.2" r=".18"/>
<circle cx="110" cy="160.2" r=".18"/>
<circle cx="98.8" cy="197.4" r=".18"/>
<circle cx="178.1" cy="187.7" r=".18"/>
<circle cx="178.3" cy="190.7" r=".18"/>
<circle cx="178.3" cy="194.2" r=".18"/>
<circle cx="98.8" cy="207.4" r=".18"/>
<circle cx="98.8" cy="203.4" r=".18"/>
<circle cx="106.7" cy="210.2" r=".18"/>
<circle cx="106.7" cy="206.7" r=".18"/>
<circle cx="178.3" cy="210.2" r=".18"/>
<circle cx="178.3" cy="206.7" r=".18"/>
<circle cx="187.3" cy="203.4" r=".18"/>
<circle cx="187.3" cy="207.4" r=".18"/>
</g>
<g fill="none" stroke="#000" stroke-width=".71">
<path d="M10 10h400v277h-400zM70 6.6v3.4M140 6.6v3.4M207.1 5h5.8l-2.9 5zM210 0v10M280 6.6v3.4M350 6.6v3.4M6.6 74.2h3.4M410 74.2h3.5M0 148.5h10M5 145.6l5 2.9-5 2.9zM410 148.5h10.1"/>
<path d="M410 148.5l5.1-2.9v5.8zM86.8 200.4h5.2M190 200.4h5.2M6.6 222.7h3.4M410 222.7h3.5M70 287v3.4M140 287v3.4M210 287v10M210 287l2.9 5h-5.8zM280 287v3.4M350 287v3.4"/>
</g>
<path d="M270 257h140v30h-140zM303.1 257v16M350 257v30M390.1 257v12M270 265h33.1M270 273h80M350 277h60M350 269h60M350 263h60M370 277v10M390.1 277v10" fill="none" stroke="#000" stroke-width=".51"/>
<path d="M89.4 200.4l.5 2.5h-1zM192.6 200.4l.5 2.5h-1z" fill="#000" stroke="#000" stroke-width=".36"/>
<g fill="none" stroke="#000" stroke-width=".3">
<path d="M92.1 15.7l8.9 8.9M32.3 28.6l20.7 26.1M99.7 22.5l1.3 2.1-2.1-1.4zM32.3 41.6l20.2 25.3M32.8 53.3l17.2 14.4M51 53l.8-.6 1.2 2.3zM83.4 59.8l-7.3 7.4M84.4 47.4l-9.9 19.5M109.1 42.7l42.5 59.7M109.1 42.7l1.8 1.7-.8 .6zM178.4 43.2l-26.9 59.1h-139.3M178.4 43.2l-.6 2.5-.9-.4z"/>
<path d="M260 49.1l12.2 10.9M270.7 58l1.5 2-2.2-1.2zM33 63.2l19.5 13.7M33.5 72.2l16.5 5.5M47.8 76.5l2.2 1.2-2.5-.3zM48.4 65.7l1.6 2-2.2-1.2zM50.6 65.3l.7-.6 1.2 2.2zM50.7 75.1l1.8 1.8-2.3-1zM75.2 64.5l.9 .4-1.6 2zM75.9 74.8l.7 .7-2.1 1.4zM76.2 79l1.9-1.7 .5 .9zM77.5 65l.7 .7-2.1 1.5z"/>
<path d="M82.8 75.2l-6.6 3.8M83.4 67.8l-8.9 9.1M287.8 66.2l6.9 9.4M287.8 66.2l1.9 1.8-.8 .6zM101 110.2l.8 .7M102.8 107.4l.8 .8M103.4 117l.2 .2M182.7 117l-.1 .2M183.3 107.4l-.7 .8M185.1 110.2l-.8 .7M105.8 130.9l-2 1.1M105.8 127.2l-2 1.1"/>
<path d="M106.2 134.3l-1.7 1M111 135.2l-3.4 2M116.3 135.8l-2.4 1.4M123.3 133.4l.6 .8-2.4 1zM123.7 135.2l-3.4 2M128.4 130.5l-6.9 4.7M161.8 135.2l-1 .6M168.2 135.2l-3.5 2M173.8 123.9l4.5 3.3M174.5 135.2l-3.4 2M176.6 125.3l1.7 1.9-2.3-1.1zM182.1 134.5l-4.7 2.7"/>
<path d="M182.3 130.7l-2 1.2M182.3 127l-2 1.2M186.2 129.9l10.7 10.7M186.2 129.9l2.1 1.4-.7 .7zM378 121.4l-38.3 66.9M378 121.4l-.8 2.4-.8-.5zM380 139.1l-33.8 48.3M90.1 151.1l10.5 8.6M98.9 157.7l1.7 2-2.3-1.2zM101 159.5l2.6 2.6M101 155l2.6 2.6M104.6 154.4l-1 1.9"/>
<path d="M106 158.4l-2.4 4.2M108.3 154.4l-1.2 2.1M110 156l.7 .7-2.1 1.4zM118.3 148.3l-9.7 9.8M177.8 154.4l1.2 2.1M180.1 158.4l2.5 4.2M181.5 154.4l1.1 1.9M185.1 159.5l-2.5 2.6M185.1 155l-2.5 2.6M378.2 140.9l1.8-1.8-1 2.4zM96.6 165.3l2.4-.9-1.9 1.7zM99 164.4l-7.6 4.4"/>
<path d="M101 168.5l1.5 1.4M101 164l2.6 2.5M108.6 160.3l-5 8.7M108.6 166.7l-1.9 3.2M110.2 163.9l10.2 13.8M110.2 163.9l1.9 1.7-.9 .6zM135.6 169.9l7.7 7.7M135.6 169.9l2.1 1.5-.7 .7zM177.6 166.7l1.8 3.2M177.6 160.3l5 8.7M185.1 168.5l-1.4 1.4M185.1 164l-2.5 2.5"/>
<path d="M196.7 174l-15.4 13.7M182.6 189.4l2-1.5 .4 .9zM182.9 185.6l.7 .8-2.3 1.3zM196.2 182.8l-13.6 6.6M243.9 183.5l28.3 65.6h120.5M243.9 183.5l1.4 2.1-.9 .4zM279.1 199.3l19.8 19.8h110.4M279.1 199.3l2.1 1.4-.7 .8zM181.8 213.9l7.4 9.4M181.8 213.9l1.9 1.7-.8 .6zM182.6 211.4l17.5 10.1M182.6 211.4l2.4 .8-.5 .9z"/>
<path d="M10 228.5h163.8v58.5h-163.8zM10 233.9h163.8M10 239.2h163.8M20 228.5v58.5M28.3 228.5v58.5M67.7 228.5v58.5M162.4 228.5v58.5M10 244.5h163.8M10 249.8h163.8M10 255.1h163.8M10 260.4h163.8M10 265.7h163.8"/>
<path d="M10 271.1h163.8M10 276.4h163.8M10 281.7h163.8"/>
<circle cx="89.5" cy="13.1" r="3.8"/>
<circle cx="30" cy="25.7" r="3.8"/>
<circle cx="30" cy="38.6" r="3.8"/>
<circle cx="30" cy="50.9" r="3.8"/>
<circle cx="86.1" cy="44.1" r="3.7"/>
<circle cx="86.1" cy="57.1" r="3.7"/>
<circle cx="183" cy="40.7" r="15.1"/>
<circle cx="257.2" cy="46.6" r="3.7"/>
<circle cx="30" cy="71.1" r="3.8"/>
<circle cx="30" cy="61.1" r="3.8"/>
<circle cx="86.1" cy="73.3" r="3.7"/>
<circle cx="86.1" cy="65.1" r="3.7"/>
<circle cx="296.9" cy="78.6" r="3.7"/>
<circle cx="131.4" cy="128.4" r="3.8"/>
<circle cx="170.7" cy="121.8" r="3.8"/>
<circle cx="87.2" cy="148.8" r="3.8"/>
<circle cx="121" cy="145.7" r="3.8"/>
<circle cx="199.6" cy="143.3" r="3.8"/>
<circle cx="88.2" cy="170.7" r="3.8"/>
<circle cx="199.5" cy="171.6" r="3.7"/>
<circle cx="122.6" cy="180.7" r="3.7"/>
<circle cx="145.9" cy="180.3" r="3.8"/>
<circle cx="199.5" cy="181.2" r="3.7"/>
<circle cx="191.5" cy="226.3" r="3.8"/>
<circle cx="203.3" cy="223.4" r="3.7"/>
</g>
<g fill="#000" stroke="#000" stroke-width=".3">
<path d="M99.7 22.5l1.3 2.1-2.1-1.4zM51 53l.8-.6 1.2 2.3zM109.1 42.7l1.8 1.7-.8 .6zM178.4 43.2l-.6 2.5-.9-.4zM270.7 58l1.5 2-2.2-1.2zM47.8 76.5l2.2 1.2-2.5-.3zM48.4 65.7l1.6 2-2.2-1.2zM50.7 75.1l1.8 1.8-2.3-1zM50.6 65.3l.7-.6 1.2 2.2zM75.2 64.5l.9 .4-1.6 2zM75.9 74.8l.7 .7-2.1 1.4zM77.5 65l.7 .7-2.1 1.5z"/>
<path d="M76.2 79l1.9-1.7 .5 .9zM287.8 66.2l1.9 1.8-.8 .6zM123.3 133.4l.6 .8-2.4 1zM176.6 125.3l1.7 1.9-2.3-1.1zM186.2 129.9l2.1 1.4-.7 .7zM378 121.4l-.8 2.4-.8-.5zM98.9 157.7l1.7 2-2.3-1.2zM110 156l.7 .7-2.1 1.4zM378.2 140.9l1.8-1.8-1 2.4zM96.6 165.3l2.4-.9-1.9 1.7zM110.2 163.9l1.9 1.7-.9 .6zM135.6 169.9l2.1 1.5-.7 .7z"/>
<path d="M182.9 185.6l.7 .8-2.3 1.3zM182.6 189.4l2-1.5 .4 .9zM243.9 183.5l1.4 2.1-.9 .4zM181.8 213.9l1.9 1.7-.8 .6zM182.6 211.4l2.4 .8-.5 .9zM279.1 199.3l2.1 1.4-.7 .8z"/>
</g>
<text font-size="8.2" x="193.6" y="28.7">B</text>
<g font-size="7.9">
<text x="112.3" y="17.7">PC-AUT-08-BCIN02</text>
<text x="258.7" y="20.1">DETALLE B</text>
<text x="125.1" y="26.8">SCALE 1 : 2</text>
<text x="258.1" y="29.1">SCALE 1 : 1</text>
<text x="121.8" y="116.2">SECCIÓN C-C</text>
<text x="87.3" y="214">C</text>
<text x="190.5" y="214">C</text>
</g>
<g font-size="6.3">
<text x="12.3" y="93.7">NOTA: Esta pieza no debe estar apretada del todo.</text>
<text x="28.9" y="100.9">Hay que dejar los dos lados un poco sueltos.</text>
<text x="301.7" y="196.1">NOTA: Si al montar la palanca se nota que</text>
<text x="301.7" y="203.4">PC-AUT-08-ETACUNI01 roza mucho con</text>
<text x="301.7" y="210.6">PC-AUT-08-GUIAF01, aflojar los tornillos</text>
<text x="301.7" y="217.7">1/4 de vuelta y volver a probar.</text>
<text x="275.3" y="233.3">NOTA: Los tornillos largos en la parte de atras</text>
<text x="275.3" y="240.5">segun se monta PC-AUT-08-ANTIR02 con la</text>
<text x="275.3" y="247.6">flecha hacia adelante.</text>
</g>
<g font-size="4.7">
<text x="304.5" y="260.8">Plano de montaje</text>
<text x="304.5" y="266.2">periférico</text>
<text x="304.5" y="271.6">SMK_SLVSMC_GSHIFT</text>
</g>
<g font-size="4.2">
<text x="33.9" y="9.6">6</text>
<text x="103.9" y="9.6">5</text>
<text x="173.9" y="9.6">4</text>
<text x="243.8" y="9.6">3</text>
<text x="313.9" y="9.6">2</text>
<text x="383.9" y="9.6">1</text>
<text x="6.7" y="38.7">D</text>
<text x="410.5" y="38.7">D</text>
<text x="6.9" y="112.9">C</text>
<text x="410.7" y="112.9">C</text>
<text x="6.9" y="187.1">B</text>
<text x="410.7" y="187.1">B</text>
<text x="6.8" y="261.4">A</text>
<text x="410.7" y="261.4">A</text>
<text x="33.9" y="290.4">6</text>
<text x="103.9" y="290.4">5</text>
<text x="173.9" y="290.4">4</text>
<text x="243.8" y="290.4">3</text>
<text x="313.9" y="290.4">2</text>
<text x="383.9" y="290.4">1</text>
</g>
<g font-size="3.9">
<text x="88.5" y="14.4">8</text>
<text x="29" y="27">8</text>
<text x="29" y="39.9">1</text>
<text x="85.1" y="45.4">1</text>
<text x="256.2" y="47.8">4</text>
<text x="29" y="52.2">5</text>
<text x="85.1" y="58.4">3</text>
<text x="29" y="62.3">1</text>
<text x="85.1" y="66.4">1</text>
<text x="29" y="72.3">5</text>
<text x="85.1" y="74.6">3</text>
<text x="295.9" y="79.9">6</text>
<text x="169.8" y="123">4</text>
<text x="130.5" y="129.6">7</text>
<text x="119" y="147">10</text>
<text x="198.5" y="144.5">6</text>
<text x="86.2" y="150">1</text>
<text x="87.2" y="172">2</text>
<text x="198.5" y="172.8">3</text>
<text x="121.6" y="181.9">5</text>
<text x="144.9" y="181.5">9</text>
<text x="198.5" y="182.5">1</text>
<text x="190.5" y="227.5">5</text>
<text x="202.4" y="224.6">1</text>
<text x="10.9" y="232.4">ITEM</text>
<text x="20.9" y="232.4">QTY</text>
<text x="36.1" y="232.4">PART NUMBER</text>
<text x="104.3" y="232.4">DESCRIPTION</text>
<text x="163.3" y="232.5">ID Ref</text>
<text x="14.1" y="237.7">1</text>
<text x="22.2" y="237.7">12</text>
<text x="29.2" y="237.7">DIN 125 - A 5,3</text>
<text x="68.7" y="237.8">Washer</text>
<text x="14.1" y="243.1">2</text>
<text x="23.2" y="243.1">4</text>
<text x="29.2" y="243.1">DIN 933 - M5 x 25</text>
<text x="68.7" y="243.2">Hex-Head Bolt</text>
<text x="14.1" y="248.4">3</text>
<text x="23.2" y="248.4">4</text>
<text x="29.2" y="248.4">DIN 933 - M5 x 50</text>
<text x="68.7" y="248.5">Hex-Head Bolt</text>
<text x="14.1" y="253.7">4</text>
<text x="23.2" y="253.7">4</text>
<text x="29.2" y="253.7">DIN 985 - M4</text>
<text x="68.7" y="253.7">Hex Nut</text>
<text x="14.1" y="259">5</text>
<text x="23.2" y="259">8</text>
<text x="29.2" y="259">DIN 985 - M5</text>
<text x="68.7" y="259">Hex Nut</text>
<text x="14.1" y="264.3">6</text>
<text x="14.1" y="269.7">7</text>
<text x="23.2" y="264.3">4</text>
<text x="23.2" y="269.7">1</text>
<text x="29.2" y="264.3">ISO 7380 - M4 x 16</text>
<text x="29.2" y="269.7">PC-AUT-08-ANTIR02</text>
<text x="68.7" y="264.4">Hexagon Socket Button Head Screw - Product grade A</text>
<text x="68.7" y="269.7">Chapa antirotacion. e= 4 mm</text>
<text x="163.3" y="269.7">2253</text>
<text x="14.1" y="275">8</text>
<text x="23.2" y="275">2</text>
<text x="29.2" y="275">PC-AUT-08-BCIN01</text>
<text x="68.7" y="275.1">Balancín, espesor chapa 6 mm</text>
<text x="163.3" y="275">2251</text>
<text x="14.1" y="280.2">9</text>
<text x="23.2" y="280.2">2</text>
<text x="29.2" y="280.2">PC-AUT-08-GUIAF01</text>
<text x="68.7" y="280.4">Chapa guía muy suave. Chapa espesor 6 mm</text>
<text x="163.3" y="280.2">2254</text>
<text x="13" y="285.6">10</text>
<text x="23.2" y="285.6">2</text>
<text x="29.2" y="285.6">PC-AUT-08-TAC03</text>
<text x="68.7" y="285.7">Taco sujección. Chapa e=10mm</text>
<text x="163.3" y="285.6">2252</text>
</g>
<text font-size="3.1" x="352.3" y="275">SMK_SLVSMC_GSHIFT-ENS04</text>
<g font-size="2.4">
<text x="271.1" y="259.7">SCALE:</text>
<text x="350.4" y="260.8">DRAWN: Sergio Torremocha</text>
<text x="391.1" y="260.6">06/03/2015</text>
<text x="350.5" y="267">CHECKED: Antonio Garcia</text>
<text x="391.2" y="266.7">27/01/2016</text>
<text x="350.5" y="271.4">DWG NO:</text>
<text x="351.5" y="279.3">REV</text>
<text x="371.9" y="279.4">SIZE</text>
<text x="390.9" y="279.6">SHEET</text>
<text x="358.6" y="284.1">4</text>
<text x="377.8" y="283.9">A3</text>
<text x="398.2" y="283.8">4 /5</text>
</g>
</svg>
